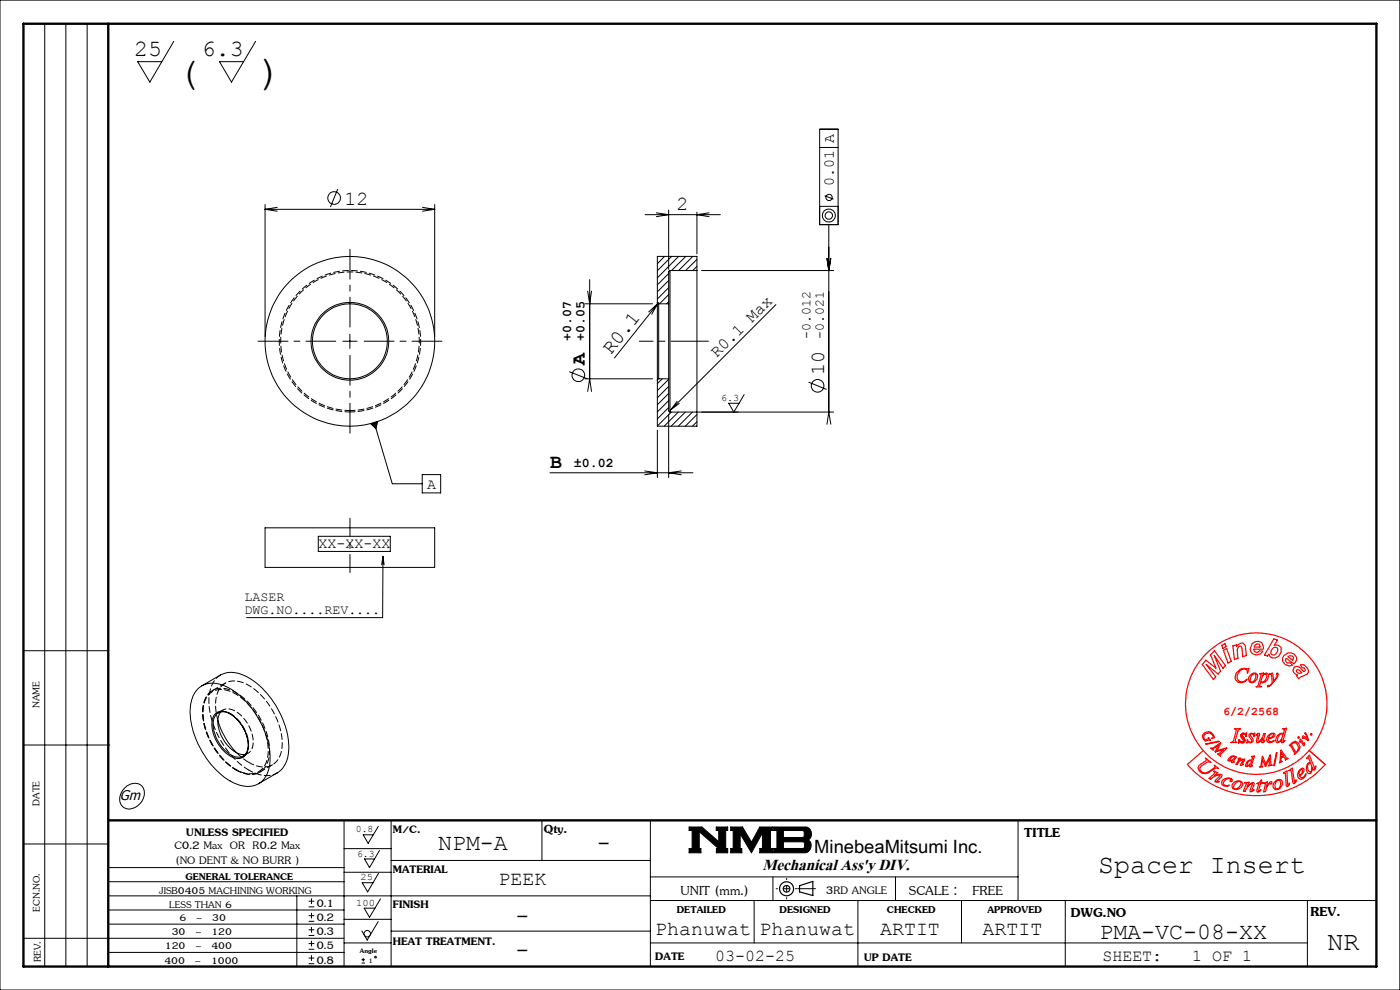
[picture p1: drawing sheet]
<svg xmlns="http://www.w3.org/2000/svg" width="297mm" height="210mm" viewBox="0 0 297 210" stroke-linecap="round" stroke-linejoin="round" font-family="sans-serif">
<g fill="none" stroke="#000" stroke-width=".21">
<path d="M0 0h297v210h-297zM9.5 5v200M14 5v200M18.5 5v200M36.9 8.8l-5.1 8.6-2.6-4.3h5.1M54.2 8.8l-5.1 8.6-2.5-4.3h5M173.9 27.4h3.9v20.3h-3.9zM173.9 31.3h3.9M56.2 43.4v28M56.2 44.4h36M56.2 44.4l2.6 .4M58.8 44l-2.6 .4"/>
<path d="M71.6 40.1l-1.5 3.8M89.6 44l2.6 .4M92.2 43.4v28M92.2 44.4l-2.6 .4M125.1 59.3v21.1M136.8 45.5h16M139.2 45.1l2.7 .4-2.7 .5M139.5 54.4v9.8M139.5 54.4h8.3v3M139.5 54.4h.1M141 54.4l-1.5 1.5M141.9 58l-2.4 2.4"/>
<path d="M141.9 59.5l-2.4 2.4M141.9 44.5v12.6M142.1 57.4v30M142.1 57.4l-.2 .2v6.8M142.1 57.4h5.7M142.5 54.4l-3 3M144 54.4l-4.5 4.5M145.5 54.4l-3 3M147 54.4l-3 3M147.8 57.4v30M147.8 55l-2.3 2.4M147.8 56.5l-.8 .9"/>
<path d="M147.8 45v8.9M148.8 57.4h28M150.4 45.1l-2.6 .4 2.6 .5M173.9 43.8h3.9M174.9 41.5l1.9 .8M175.4 54.8l.4 2.6 .4-2.6M175.8 47.7v39.7M72.7 72.4h3M74.2 70.9v3M120.8 78.8l3.8 1.6M124.1 64.4h14.3M124.7 61.8l.4 2.6 .4-2.6"/>
<path d="M139.5 64.2l.2 .2M139.5 64.2v16.4M139.6 64.4l-9.2 11.5M139.6 64.4l-2 1.8M139.6 64.4l-1.3 2.3M139.7 64.4v16M139.7 64.4h2.2M139.7 64.2l-.1 .2M141.9 64.4v16M141.9 61l-2.4 2.4M141.9 62.5l-2 1.9M141.9 64l-.5 .4"/>
<path d="M164.6 64.6l-22.5 22.5M78.6 89.9l1.5-.5-.3 1.5zM79.4 89.6l3.8 13h6.4M124.1 80.4h14.3M125.1 80.4l.4 2.6M125.1 80.4l-.4 2.6M136.8 99.9l2.7 .4-2.7 .4M139.5 80.6v9.8h8.3v-3M139.5 91.3v10M139.7 80.4l-.2 .2M139.7 80.4h2.2M140.5 80.4l-1 1"/>
<path d="M141.9 80.4v6.8l.2 .2M141.9 80.5l-2.4 2.4M141.9 82l-2.4 2.4M141.9 83.5l-2.4 2.4M141.9 85l-2.4 2.4M141.9 86.5l-2.4 2.4M141.9 87.9v13.4M142.1 87.4h5.7M142.4 87.4l-2.9 3M143.7 85.1l-1.4 1.8 1.8-1.3M143.9 87.4l-3 3M144.5 99.9l-2.6 .4 2.6 .4"/>
<path d="M145.4 87.4l-3 3M146.9 87.4l-3 3M147.8 87.9l-2.4 2.5M147.8 89.5l-.9 .9M148 87.4h28.8M157.9 83.7l-2.2 3.7-1.1-1.9h2.2M171.5 81.1l3.9 1.5M175.8 87.4l.4 2.6M175.8 87.4l-.4 2.6M56.2 112h36v8.4h-36zM67.5 113.8h15.3v3.2h-15.3zM81.2 118.1v12.9h-28.9"/>
<path d="M81.2 118.1l.3 1.7M81.2 118.1l-.2 1.7M89.6 100.7h3.9v3.9h-3.9zM116.7 100.3h30.3M5 138h18M5 158h18.3M42 146.1a5.3 5.3 0 0 1 6.4-.2 18.5 18.5 0 0 1 8.9 15.5 5.4 5.4 0 0 1-3.3 5.2 7.9 7.9 0 0 1-7-2.2 18.4 18.4 0 0 1-6.6-14.5 5.9 5.9 0 0 1 1.6-3.8zM42.8 145.5l4-2.3a6.2 6.2 0 0 1 6.4 .8 18.8 18.8 0 0 1 8 15.1 5.6 5.6 0 0 1-2.4 4.9l-4 2.3M45.6 151.5a2.86 2.86 0 0 1 4 .4 8 8 0 0 1 3 7.3 2.28 2.28 0 0 1-3.8 1.2 7.9 7.9 0 0 1-3.6-8.1zM46.2 152.8a16.6 16.6 0 0 0 4 6.9M46.3 151.2a3.5 3.5 0 0 1 4 1.5 7.5 7.5 0 0 1 2.2 6.6l-.4 .7-.5 .4M46.3 151.2a3.5 3.5 0 0 0-.8 4.1 7.1 7.1 0 0 0 4.9 5.3l1.2-.2"/>
<path d="M46.3 151.2h.1M46.8 151a5 5 0 0 0 .3 5.3 6.1 6.1 0 0 0 4.5 3.7h.5M5 179h18M26.3 167.3a2.5 2.5 0 0 1 4.1-.2 3.3 3.3 0 0 1-3.7 4.4 2.42 2.42 0 0 1-.5-4zM51.6 160.4h.1M73 174v31M83 174v31M115 174v8.5M138 174v31M146.2 175.4h2.7l3.6 3.1v-2.3h-.6v-.8h2.5v.8h-.4v3.8h.4v.9h-2.4v-.9h.4l-4.1-3.6v3.6h.4v.9h-2.5v-.9h.6v-3.8h-.6zM155 175.4h2.5l1.9 3.2 1.8-3.2h2.7v.8h-.5v3.8h.5v.9h-2.7v-.9h.5v-3.3l-2.3 4.2-2.4-4v3.1h.4v.9h-2.4v-.9h.5v-3.8h-.5zM164.2 175.4h6.6a1.46 1.46 0 0 1 1.3 1.2 1.46 1.46 0 0 1-.7 1.6 1.47 1.47 0 0 1 .7 1.4 1.47 1.47 0 0 1-1.1 1.3h-6.8v-.9h.6v-3.8h-.6z"/>
<path d="M166.2 176.2h4.1l.3 .2v1l-.3 .3h-4.1zM166.2 178.6h4.3l.2 .2v.9l-.3 .3h-4.2zM216 174v17M5 199h68M22.9 184h50.1M23 190h115M23 196h50M23 193h50M23 187h50M63 190v15M73 195h10M73 185h10"/>
<path d="M73 180h10M83 197.5h55M83 182.5h55M138 186h78M138 191h154M160 191v9M164 186v5M182 191v14M190 186v5M204 191v9M226 191v14M277.4 191v14"/>
<path d="M23 202h50M73 200h10M138 200h139.4"/>
<circle cx="70.9" cy="42" r="1.34"/>
<circle cx="175.8" cy="45.7" r=".78"/>
<circle cx="175.8" cy="45.7" r="1.37"/>
<circle cx="175.9" cy="41.9" r=".67"/>
<circle cx="74.2" cy="72.4" r="8"/>
<circle cx="74.2" cy="72.4" r="18"/>
<circle cx="74.2" cy="72.4" r="8.2"/>
<circle cx="122.7" cy="79.6" r="1.34"/>
<circle cx="173.5" cy="81.8" r="1.34"/>
</g>
<g fill="none" stroke="#000" stroke-width=".25">
<path d="M169.6 187.9l2.8-.9v3l-2.8-.8z"/>
<circle cx="166.9" cy="188.5" r=".7"/>
<circle cx="166.9" cy="188.5" r="1.48"/>
</g>
<path d="M164.6 188.5h4.4M166.9 186.3v4.4" fill="none" stroke="#000" stroke-width=".21" stroke-dasharray="15.2 1.3 1.3 1.3" stroke-dashoffset="15"/>
<path d="M169.2 188.5h3.8" fill="none" stroke="#000" stroke-width=".21" stroke-dasharray="15.2 1.3 1.3 1.3"/>
<path d="M5 5h287v200h-287zM23 5v200M23 174h269" fill="none" stroke="#000" stroke-width=".5"/>
<path d="M146.2 175.4v.8h.6v3.8h-.6v.9h2.5v-.9h-.4v-3.6l4.1 3.6h-.4v.9h2.4v-.9h-.4v-3.8h.4v-.8h-2.5v.8h.6v2.3l-3.6-3.1zM155 175.4v.8h.5v3.8h-.5v.9h2.4v-.9h-.4v-3.1l2.4 4 2.3-4.2v3.3h-.5v.9h2.7v-.9h-.5v-3.8h.5v-.8h-2.7l-1.8 3.2-1.9-3.2zM166.2 178.6h4.2l.3 .2v.9l-.3 .3h-4.2zM164.2 175.4v.8h.6v3.8h-.6v.9l7-.1 .6-.5 .3-.9-.1-.7-.6-.5a1.47 1.47 0 0 0 .7-1.6 1.47 1.47 0 0 0-1.3-1.2zM166.2 176.2h4.1l.3 .2v1l-.2 .3h-4.2z" fill-rule="evenodd" fill="#000"/>
<g fill="none" stroke="#f00" stroke-width=".25">
<path d="M257.6 138l2.4 3.2-.5 .6-1.9-2.7 1.3 3.3-.5 .6-2.5-2 2 2.6-.5 .5-2.3-3.1 .7-1 2.2 1.7-1.2-2.8zM259.2 136.9l.7-.4 .2 .7-.7 .4zM259.5 138l.7-.5 1 2.8-.7 .3zM261.5 137l.8-.2v.4l.9-.8h.5a2.85 2.85 0 0 1 .7 2.7l-.8 .2-.1-1.6a.46 .46 0 0 0-.1-.5 .46 .46 0 0 0-.5-.1l-.4 .7 .1 1.9-.7 .2zM265.6 136.6l.6-.4 .7-.2 .8 .3 .3 .9v.5h-2l.1 .5 .5 .2 .6-.4 .7 .1-.5 .6-.8 .3-.9-.3-.4-.5-.1-.6zM266.2 136.8l.6-.2 .4 .1 .1 .5-1.2 .1zM269.9 137.6l.4-.3h.5l.2 .3 .1 .5-.4 .6-.4 .3h-.4l-.3-.3v-.5zM270.2 135.5l.8 .3-.7 1.1h.9l.6 .4v1l-.6 .9-.6 .4h-.7l-.4-.3-.3-.6-.3 .5-.6-.2zM272.3 139.1l.9-.6a1.35 1.35 0 0 1 1.5 .4 1.35 1.35 0 0 1 .1 1.5l-.3 .4-1.6-1.1-.2 .4 .2 .4 .8 .1 .5 .5-.7 .2-.9-.3-.5-.7v-.6zM273.2 139.3l.4-.2 .6 .1 .2 .3-.1 .5zM255.3 159.2l-3.4 3a19.5 19.5 0 0 0 29.2 0l-3.4-3M255.3 159.2a15 15 0 0 1 .8-20.8 15 15 0 0 1 20.8 0 15 15 0 0 1 .8 20.8"/>
<path d="M255.3 159.2a15 15 0 0 0 22.4 0M255.6 155.4l.9-.2a1.78 1.78 0 0 1 1.2 1.3l-.6 .2 .3-.5-.2-.3-.6-.4-.8 .1-.4 .5v.6l.3 .2 .7-.2v-.3l.4 .6-.3-.1-.7 .3-.6-.5-.1-.7zM255.8 157.8l2.7-.6 .1 .1-2.7 .6zM256.9 158.7h.4l1.6-1.1-.7 1.6 2.1-.5-1.5 1.4 .1 .3-.6-.5h.3l1-.9-1.8 .5 .6-1.4-1 .7v.3zM262 154.6h1.1l-.4 .2-.6 2.1-.1 .4 .4 .2h-1.3l.4-.1 .2-.5 .6-2.1zM262.2 142.8l.8-.8 .4-.2 1.3 .1 .2-.1-.3 .9a.68 .68 0 0 0-.2-.7 .68 .68 0 0 0-.8-.1 1.52 1.52 0 0 0-.6 2.7 1.44 1.44 0 0 0 1.6-.5l-.5 .5-.8 .2-.6-.1-.7-.7zM263.4 155.7l1-.2-.1 .7-.1-.4-.4-.2-.3 .3 .6 1.1a.84 .84 0 0 1-1.2 .5l-.2 .1 .2-.7 .1 .4 .5 .2 .3-.2v-.3l-.6-.8zM265.1 155.7l1.1-.2-.1 .7-.2-.4-.3-.2-.3 .3 .6 1.1a.87 .87 0 0 1-1.3 .5l-.1 .1 .1-.7 .2 .4 .4 .2 .3-.2v-.3l-.5-.8zM265.2 143.2a.84 .84 0 0 1 .9-.4 .84 .84 0 0 1 .7 .7 1.43 1.43 0 0 1-1.3 1.3l-.4-.1a1.04 1.04 0 0 1 .1-1.5zM265.7 143l.4-.1 .3 .1a1.47 1.47 0 0 1-.8 1.7l-.3-.1a1.74 1.74 0 0 1 .4-1.6zM266.6 155.8l.5-.3 .1 .2-.3 1.6a2.29 2.29 0 0 0 1.2-1.7h.3l-.4 1.7 .4-.2-.4 .4-.2 .1-.2-.3 .3-.8a1.21 1.21 0 0 1-1.3 1 1.52 1.52 0 0 1 .2-1.5l.1-.2-.4 .2zM267.3 142.9l.7-.1-.1 .5 .7-.5 .4 .1a1.33 1.33 0 0 1-.2 1.4 1.33 1.33 0 0 1-1.4 .4l-.2 .8 .3 .2h-1l.3-.2 .7-2.3v-.2z"/>
<path d="M268.1 143.1l.4-.1a.57 .57 0 0 1 .2 .8l-.4 .6-.5 .3-.3-.1 .3-1.1zM269.1 156a.82 .82 0 0 1 1.4-.2l-.4 .6-1 .3 .1 .5 .4 .1 .8-.2-.4 .3-.7 .2-.4-.2a1.1 1.1 0 0 1 .2-1.4zM269.3 143l.6-.2 .3 1.7 .6-.9a.33 .33 0 0 0 .2-.3 .33 .33 0 0 0-.2-.3l.2-.2 .1 .1a4.5 4.5 0 0 1-2.1 2.8l-.1-.3h.6l.4-.6-.2-1.7zM269.4 156l.5-.4 .3 .2a1.25 1.25 0 0 1-1.1 .8zM270.8 159.7h.1l-.5 2.7h-.2zM271.5 155.8l.4-.2 .2 .1a1.43 1.43 0 0 1-1 1.6 1.17 1.17 0 0 1 .4-1.5zM271.7 159.2l1.2 1.6 .3 .1-.5 .3v-.3l-.5-.4-.5 .4v.4l.3 .3-.5 .2zM271.8 159.7l.5 .7-.5 .2zM272.2 154.6l.7-.1-.8 2.8 .5-.2-.2 .3-.5 .1v-.7l-.3 .5-.7 .2a1.34 1.34 0 0 1 1.2-1.9l.1 .1 .3-.7a.23 .23 0 0 0 0-.3 .23 .23 0 0 0-.3-.1zM273.5 158.1l.7-.6 .5-.3 .7 .3 .4 .9-.1 .6-1.1 1v-.3l-.8-1.5zM274.1 157.8l.7-.3 .4 .3 .3 .8-.3 .7-.2 .3-1-1.5zM274.6 141.5a1.12 1.12 0 0 1 1.7 .7l.3 .3 .3-.3-.3-.5h-.3l-.4-.7h.7l.7 .6 .3 .7a1.57 1.57 0 0 1-1.4 1.2l-.7 .5-.4-.6 .2-.3-.8-.4-.2-.5z"/>
<path d="M275.1 142.1l.5 .1 .6 .5-.6 .2-.5-.3zM275.4 156.3h.2v.3h-.2zM275.9 157.2l-.2 .2 .2-.6 .7 1M275.9 157.2l.7 1 .2-.6-.2 .2M276.6 157.8h.1M276.8 155.5l.2-.1 .2 .5 .3 1.2-1-.7-.1 .3v-.6l1 .6zM278 155.7l.2-.1 .1 .3-.2 .1zM255.7 160.9l1.2 .8-.5-.1-1.3 .7a.82 .82 0 0 0-.5 .8 .82 .82 0 0 0 .6 .8 2.71 2.71 0 0 0 2.4-1l.2-.1-.1-.5 .8 .7-.6-.1-1.2 .8a1.49 1.49 0 0 1-1.5 .4 1.49 1.49 0 0 1-1-1.3l.3-.6 1.4-.9zM258.6 165.7l-.5 .1 1-1 .2-.4a1.51 1.51 0 0 0-1.7 .2l.7-.7-.8-.3 .3 .3-1.3 1.2 .3 .2a2.01 2.01 0 0 1 2-.8l-1 1-.1 .3 .6 .1 .4-.2M259.6 165.3l.3-.1a.94 .94 0 0 1 1.5 .4l-.2 .2a.25 .25 0 0 1-.2-.2 .25 .25 0 0 1 .2-.3 1.14 1.14 0 0 0-1.7 1 1.19 1.19 0 0 0 1.3 .3l-.5 .2-.7-.1-.4-.2v-.6zM261.1 160.5l.4-.2 .8 .3-.7 .9 .3 .1-.6 .1 .2-.5-.4 .2h-.6l.1-.4zM261.3 160.6l.2-.1h.4a.9 .9 0 0 1-1.1 .7z"/>
<path d="M261.7 166a1.21 1.21 0 0 1 1.9 .2v.3a1.45 1.45 0 0 1-2.1 .7l-.2-.6zM262.1 166.1l.5-.3h.4l.2 .2a1.34 1.34 0 0 1-1.2 1.4l-.3-.2v-.3zM262.6 160.9l.6-.1-.2 .6 .4-.3 .7-.1-.6 1.1 .3 .1-.6 .2-.1-.2 .6-1.1a1.46 1.46 0 0 0-1.2 1h-.3l.7-1.1zM264.1 166l.9-.1-.5 1 .3-.3a1.18 1.18 0 0 1 1.2-.6l.1 .3-.5 1.4 .5-.2-.8 .5-.2-.2 .6-1.5a2.01 2.01 0 0 0-1.5 1.5h-.4l.6-1.6zM264.9 161.4h.5a.85 .85 0 0 1-.9 1zM265.6 160.4h.5l-.7 2.1 .3-.2v.1l-.5 .3v-.5l-.9 .4-.1-.3 .3-.7 .4-.3 .6-.1 .2-.6zM266.7 166.1l.5-.2 .3-.4v.6l.4-.1-.1 .2h-.4l-.4 1.6 .5-.2-.7 .5-.2-.3 .5-1.6zM267.8 160.4l-.3 2-.2 .3h.6l-.2-.3 .1-1.3 .7 1.5 .8-1.7-.1 1.5 .6-.1-.2-.1-.1-2-1 1.9-.6-1.7M268 166.1l.9-.2-.3 1.1a1.54 1.54 0 0 1 1.2-1.2v.3a.25 .25 0 0 1-.2 .2 .25 .25 0 0 1-.3-.2l-.6 1-.2 .8h-.4l.3-1.8zM270.5 165.7a.86 .86 0 0 1 1.6 .1 1.43 1.43 0 0 1-1.6 1.7l-.4-.5a1.29 1.29 0 0 1 .4-1.3zM270.8 165.7l.3-.2h.4a1.3 1.3 0 0 1-.5 1.8h-.3a1.39 1.39 0 0 1 .1-1.6zM272.3 164l.7-.5 .2 3 .4-.4-.4 .8-.4-.3-.1-2.6z"/>
<path d="M273.4 163.4l.7-.5 .6 3 .3-.5-.4 .8-.3-.1-.4-2.7zM276 163.2h.2a.92 .92 0 0 1-.5 1.3 1.27 1.27 0 0 1 .3-1.3zM276 163.1l.5-.1a.89 .89 0 0 1-.5 1.4l-.3 .2 .4 .4 .4-.1 .6-.7-.2 .5-.5 .5-.5 .1-.5-.2a1.6 1.6 0 0 1 .6-2zM277.6 162l.2-.2a1.51 1.51 0 0 1 .3 1.9l-.3 .1a1.38 1.38 0 0 1-.2-1.8zM277.8 160.2l1.1 2.8 .3-.5-.3 .8h-.2l-.3-.6v.6l-.3 .7-.4 .1a1.43 1.43 0 0 1 0-2.3l.3-.1-.3-.7a.23 .23 0 0 0-.2-.3 .23 .23 0 0 0-.3 .2z"/>
</g>
<path d="M71.2 72.4h-16.5M74.2 69.4v-16.5M74.2 75.4v16.5M77.2 72.4h16.5" fill="none" stroke="#000" stroke-width=".21" stroke-dasharray="15.2 1.3 1.3 1.3" stroke-dashoffset="8.9"/>
<path d="M74.2 121.4v-11.5" fill="none" stroke="#000" stroke-width=".21" stroke-dasharray="15.2 1.3 1.3 1.3" stroke-dashoffset="11.4"/>
<path d="M150.3 72.4h-14.7" fill="none" stroke="#000" stroke-width=".21" stroke-dasharray="15.2 1.3 1.3 1.3" stroke-dashoffset="7.3"/>
<path d="M78.6 89.9l1.5-.5-.3 1.5z" fill="#000"/>
<path d="M74.2 87.4a15 15 0 0 0 13.3-22.1 15 15 0 0 0-25.7-1.2 15 15 0 0 0 11 23.2l1.4 .1M74.2 87.1a14.7 14.7 0 0 1-12.9-21.6 14.7 14.7 0 0 1 25.2-1.3 14.7 14.7 0 0 1-10.8 22.8l-1.5 .1" fill="none" stroke="#000" stroke-width=".21" stroke-dasharray="1.3 .6" stroke-dashoffset=".2"/>
<path d="M52.8 163.4a6 6 0 0 0 6 .6" fill="none" stroke="#000" stroke-width=".21" stroke-dasharray="1.3 .6" stroke-dashoffset=".3"/>
<path d="M46.8 143.2a6.3 6.3 0 0 0-2.5 6.1 18.9 18.9 0 0 0 8.5 14.1M50 163.3a5.4 5.4 0 0 0 4.7 .7M50.1 163.3l1 .5a4.7 4.7 0 0 0 3.6 .2M52.8 161.7a4.6 4.6 0 0 0 5.6 0 7.2 7.2 0 0 0 1.1-6.9 15 15 0 0 0-7.9-10 4 4 0 0 0-5.8 3.6v2l.4 2.4" fill="none" stroke="#000" stroke-width=".21" stroke-dasharray="1.3 .6" stroke-dashoffset=".1"/>
<path d="M45.5 146.3l-.8 .4M49 151.4l-1-.4h-1.1M54.7 164l.8-.5" fill="none" stroke="#000" stroke-width=".21" stroke-dasharray="1.3 .6" stroke-dashoffset=".5"/>
<path d="M50 163.2a14.9 14.9 0 0 1-6.9-13.1 3.9 3.9 0 0 1 5.9-3.4 14.7 14.7 0 0 1 7.8 13.6 3.9 3.9 0 0 1-5.8 3.4l-1-.5" fill="none" stroke="#000" stroke-width=".21" stroke-dasharray="1.3 .6" stroke-dashoffset=".7"/>
<path d="M50.2 159.6l1.2 1.2 1.4 .9M55.5 163.5a6.3 6.3 0 0 0 1.5-6.3 15.2 15.2 0 0 0-8.1-10.8 4.7 4.7 0 0 0-3.4-.1" fill="none" stroke="#000" stroke-width=".21" stroke-dasharray="1.3 .6" stroke-dashoffset="-.1"/>
<path d="M46.6 151l-.3 .2M47.8 144.9l-2.7 1.6M52.1 160a2.65 2.65 0 0 0 1.6-3.4 7.6 7.6 0 0 0-5-6.2 1.93 1.93 0 0 0-1.8 .6M51.6 160.4l.2-.1M55.1 163.8l2.7-1.6" fill="none" stroke="#000" stroke-width=".21" stroke-dasharray="1.3 .6"/>
<path d="M44.7 146.7a6.2 6.2 0 0 0-1.6 6.1 15.7 15.7 0 0 0 6.9 10.5M44.7 146.7a6.5 6.5 0 0 0-1.4 6.5 15.9 15.9 0 0 0 6.8 10.1M52 160a5 5 0 0 0-.2-5.4l-1.4-2-1.4-1.2" fill="none" stroke="#000" stroke-width=".21" stroke-dasharray="1.3 .6" stroke-dashoffset=".4"/>
<path d="M47.3 150.6l-1 .6M51.6 160.4l1-.6" fill="none" stroke="#000" stroke-width=".21" stroke-dasharray="1.3 .6" stroke-dashoffset=".6"/>
<g fill="none" stroke="#010000" stroke-width=".21">
<path d="M80.3 175.3l-2.2 3.6-1.1-1.8h2.2M65.5 198.4h1.2M65.5 197.2h1.2M65.5 195.4h1.2M65.5 194.2h1.2M65.5 192.4h1.2M65.5 191.2h1.2M66.1 190.6v1.2M66.1 193.6v1.2M66.1 196.6v1.2M66.1 199.6v1.2M80.2 195.5l-2.3 3.9-1.1-1.9"/>
<path d="M80.3 185.3l-2.3 3.9-1.2-2h2.4M80.5 180.4l-2.1 3.6-1.1-1.8h2.1M80.7 190.7l-2.3 3.9-1.1-2h2.3M65.5 204.4h1.2M65.5 203.2h1.2M65.5 201.4h1.2M65.5 200.2h1.2M66.1 202.6v1.2M76.7 204.3h.7M76.7 203.6h.7M77 203.2v.7"/>
<circle cx="77.9" cy="198.1" r=".68"/>
<circle cx="79.7" cy="203" r=".17"/>
</g>
<text font-size="9.2" x="54.7" y="18">)</text>
<text font-size="8.5" x="37.4" y="17.9">(</text>
<g font-size="5.6">
<text x="233" y="185.1">Spacer Insert</text>
<text x="281.6" y="201.4">NR</text>
</g>
<text font-size="5.1" x="161.7" y="184.6">Mechanical Ass'y DIV.</text>
<g font-size="4.9">
<text x="28.4" y="11.9">25</text>
<text x="42.8" y="11.9">6.3</text>
<text x="92.9" y="180.3">NPM-A</text>
<text x="126.6" y="180.3">-</text>
<text x="109.4" y="195.8">-</text>
<text x="109.4" y="202.9">-</text>
<text x="233.2" y="199.1">PMA-VC-08-XX</text>
</g>
<g font-size="4.2">
<text x="73.1" y="43.4">12</text>
<text x="143.5" y="44.5">2</text>
<text x="124" y="77.4" transform="rotate(-90 124 77.4)">A</text>
<text x="129.6" y="75.3" transform="rotate(-51 129.6 75.3)">R0.1</text>
<text x="174.9" y="79.6" transform="rotate(-90 174.9 79.6)">10</text>
<text x="116.7" y="99.2">B</text>
<text x="105.8" y="187.7">PEEK</text>
<text x="206.3" y="189.8">FREE</text>
<text x="139" y="198.3">Phanuwat</text>
<text x="161.1" y="198.3">Phanuwat</text>
<text x="186.7" y="198.3">ARTIT</text>
<text x="208.4" y="198.3">ARTIT</text>
</g>
<g font-size="4.2" fill="#010000">
<text x="217.3" y="177.6">TITLE</text>
<text x="144.4" y="189.8">UNIT (mm.)</text>
<text x="192.8" y="189.8">SCALE :</text>
<text x="227.2" y="194.4">DWG.NO</text>
<text x="278" y="194.3">REV.</text>
</g>
<text font-size="3.9" fill="#010000" x="115.3" y="176.8">Qty.</text>
<text font-size="3.9" x="172.8" y="181">MinebeaMitsumi Inc.</text>
<g font-size="3.5">
<text x="152.1" y="76" transform="rotate(-45 152.1 76)">R0.1 Max</text>
<text x="151.7" y="203.8">03-02-25</text>
<text x="183.3" y="203.9">UP DATE</text>
</g>
<g font-size="3.5" fill="#010000">
<text x="39.5" y="177.3">UNLESS SPECIFIED</text>
<text x="83.3" y="176.7">M/C.</text>
<text x="37" y="180.2">C0.2 Max OR R0.2 Max</text>
<text x="37.2" y="183.3">(NO DENT &amp; NO BURR )</text>
<text x="83.3" y="185.2">MATERIAL</text>
<text x="175.2" y="189.7">3RD ANGLE</text>
<text x="67.1" y="195.4">0.2</text>
<text x="67.1" y="192.3">0.1</text>
<text x="83.3" y="192.6">FINISH</text>
<text x="67.1" y="201.3">0.5</text>
<text x="67.1" y="198.4">0.3</text>
<text x="83.3" y="200.5">HEAT TREATMENT.</text>
<text x="139" y="203.7">DATE</text>
<text x="233.9" y="203.8">SHEET:</text>
<text x="252.9" y="203.8">1 OF 1</text>
<text x="67.1" y="204.4">0.8</text>
</g>
<g font-size="3.2">
<text x="176.9" y="30.3" transform="rotate(-90 176.9 30.3)">A</text>
<text x="176.9" y="39.4" transform="rotate(-90 176.9 39.4)">0.01</text>
<text x="90.6" y="103.6">A</text>
<text x="67.6" y="116.3">XX-XX-XX</text>
</g>
<g font-size="3.2" fill="#010000">
<text x="8.4" y="150.2" transform="rotate(-90 8.4 150.2)">NAME</text>
<text x="8.4" y="171" transform="rotate(-90 8.4 171)">DATE</text>
<text x="33.8" y="189.5">JISB0405 MACHINING WORKING</text>
<text x="39.4" y="186.6">GENERAL TOLERANCE</text>
<text x="8.4" y="193.4" transform="rotate(-90 8.4 193.4)">ECN.NO.</text>
<text x="35.9" y="192.7">LESS THAN 6</text>
<text x="38.1" y="195.3">6 ~ 30</text>
<text x="143.6" y="193.7">DETAILED</text>
<text x="165.4" y="193.7">DESIGNED</text>
<text x="188.2" y="193.7">CHECKED</text>
<text x="209.5" y="193.7">APPROVED</text>
<text x="35" y="201.3">120 ~ 400</text>
<text x="36.4" y="198.3">30 ~ 120</text>
<text x="8.7" y="204.1" transform="rotate(-90 8.7 204.1)">REV.</text>
<text x="34.9" y="204.5">400 ~ 1000</text>
</g>
<text font-size="2.9" x="25.4" y="169.8">Gm</text>
<g font-size="2.8">
<text x="172" y="72" transform="rotate(-90 172 72)">-0.012</text>
<text x="174.8" y="72" transform="rotate(-90 174.8 72)">-0.021</text>
<text x="121.2" y="72.3" transform="rotate(-90 121.2 72.3)">+0.07</text>
<text x="124" y="72.3" transform="rotate(-90 124 72.3)">+0.05</text>
<text x="121.8" y="99.2">±0.02</text>
<text x="51.9" y="127.5">LASER</text>
<text x="51.9" y="130.3">DWG.NO....REV....</text>
</g>
<text font-size="2.5" fill="#f00" x="259.5" y="151.7">6/2/2568</text>
<text font-size="2.1" x="153" y="85">6.3</text>
<g font-size="2.1" fill="#010000">
<text x="75.5" y="176.6">0.8</text>
<text x="75.8" y="181.7">6.3</text>
<text x="76.5" y="186.7">25</text>
<text x="75.6" y="192.1">100</text>
<text x="76.4" y="202.2">Angle</text>
<text x="78.2" y="204.3">1</text>
</g>
</svg>
